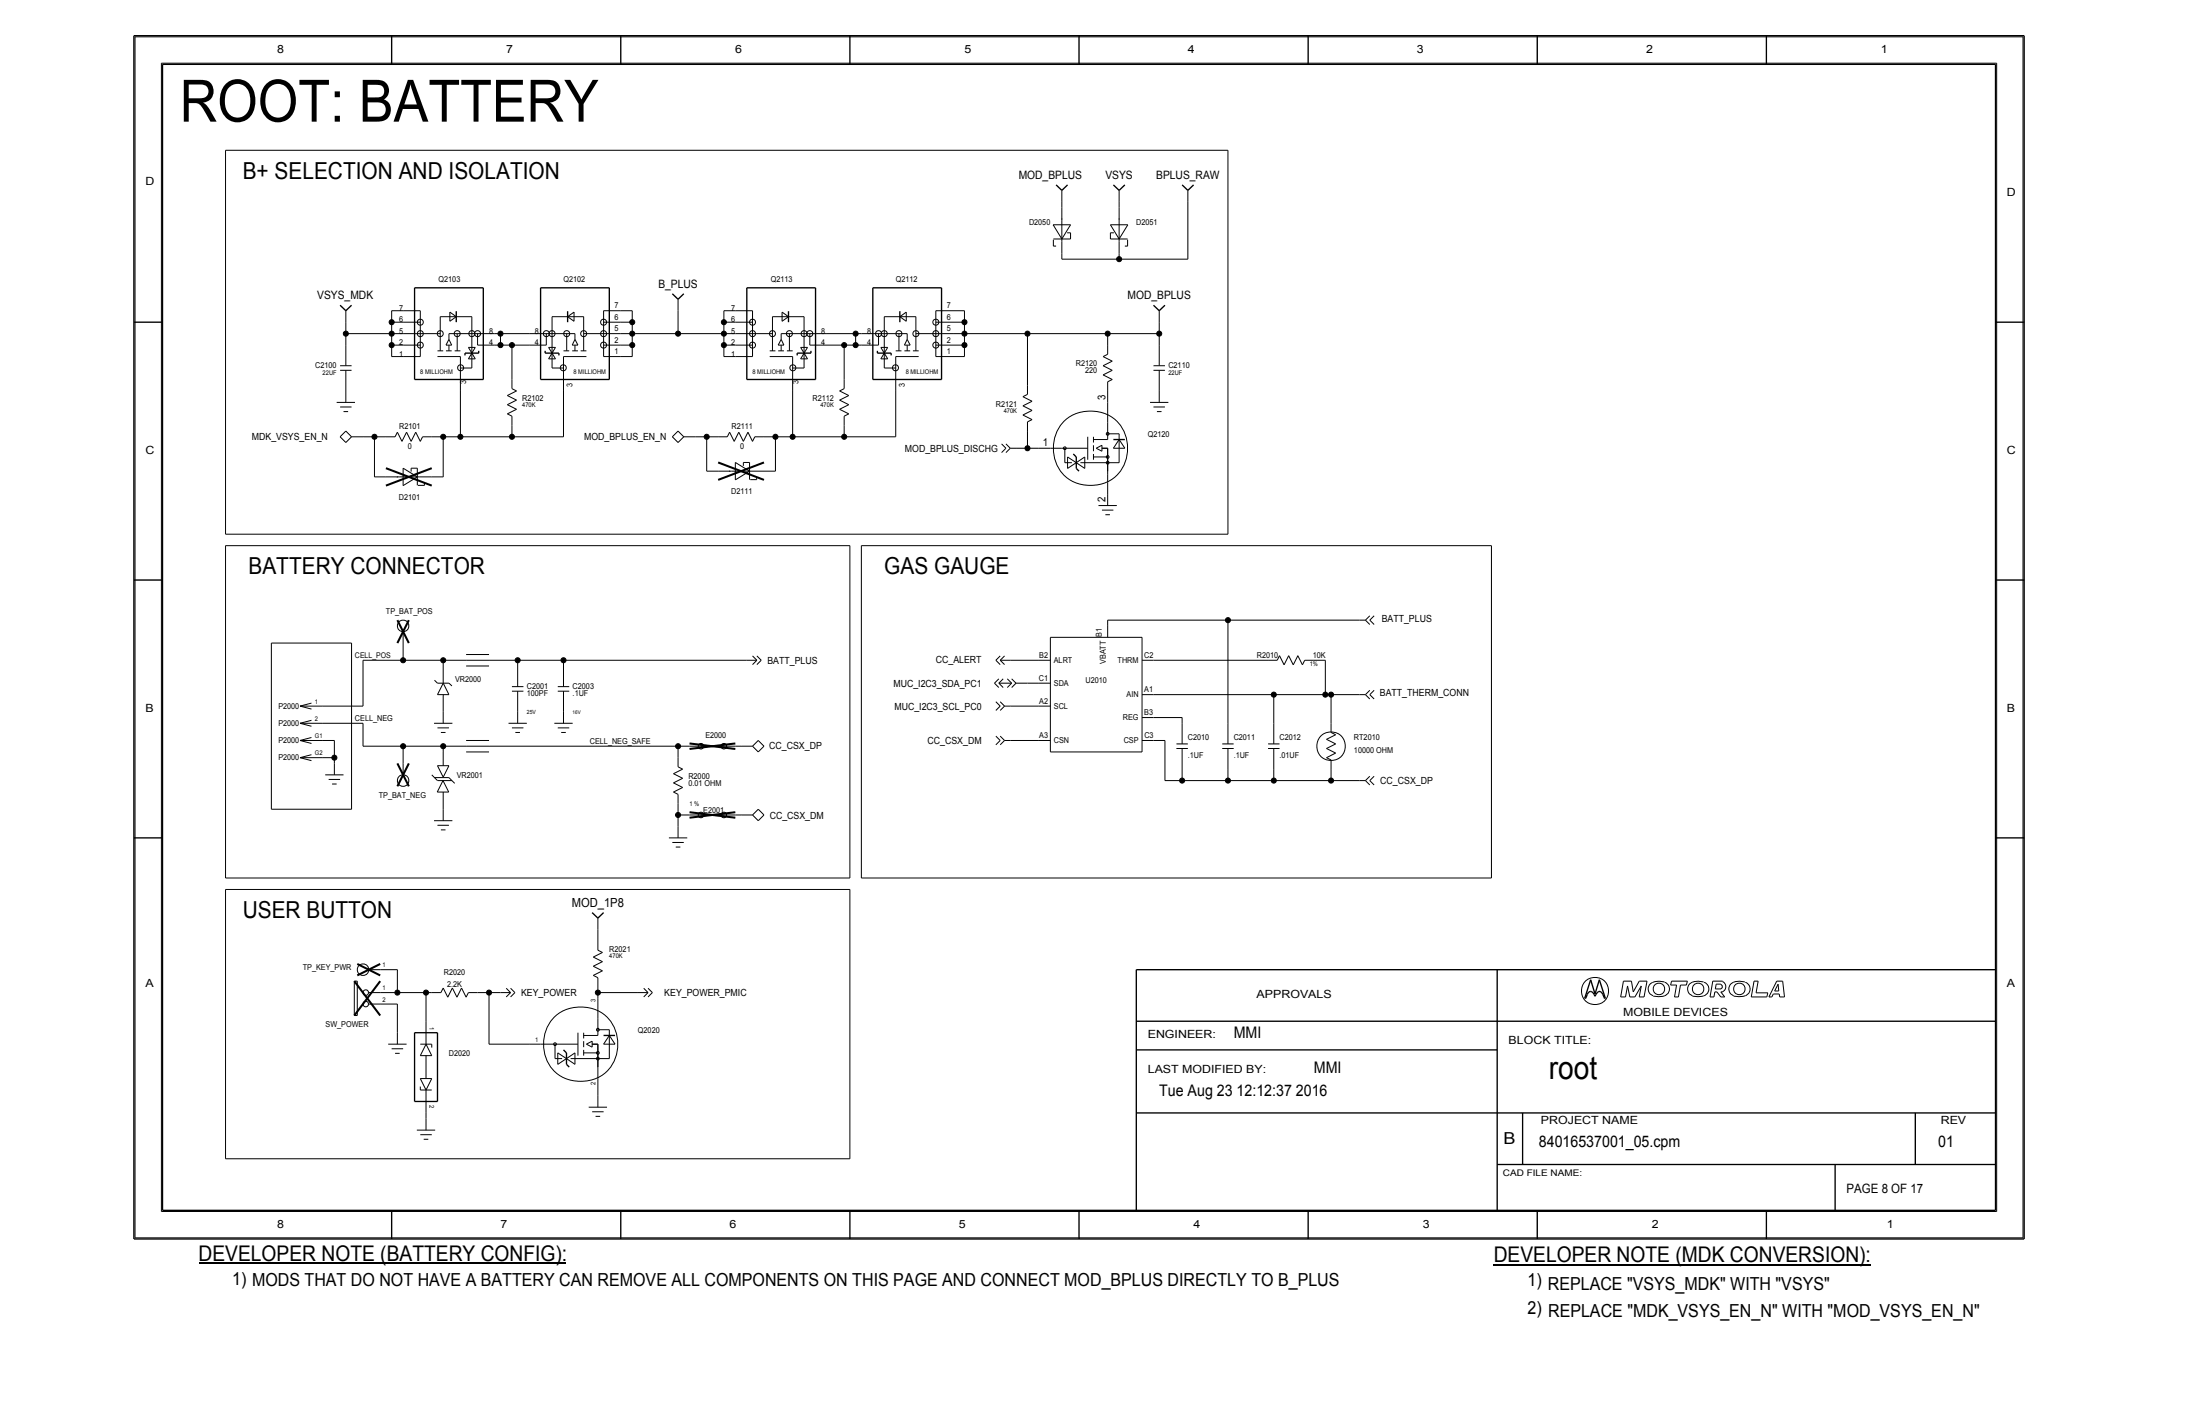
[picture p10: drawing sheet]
<svg xmlns="http://www.w3.org/2000/svg" width="432mm" height="279mm" viewBox="0 0 432 279" stroke-linecap="round" stroke-linejoin="round" font-family="sans-serif">
<path d="M39.2 247.9h72M293.2 248.3h74" fill="none" stroke="#000" stroke-width=".31"/>
<g fill="none" stroke="#000" stroke-width=".2">
<path d="M26.5 7.2h370.6zM26.5 7.2v235.7zM31.7 12.4v225.3zM31.7 12.4h360.2zM391.9 12.4v225.3zM397.1 7.2v235.7zM44.3 29.5v75.3zM44.3 29.5h196.7zM208.4 39.6v1.1zM208.4 37.4v2.2zM219.7 39.6v1.1zM219.7 37.4v2.2z"/>
<path d="M233.1 39.6v11.2zM233.1 37.4v2.2zM241 29.5v75.3zM133.1 58.7v2.3zM206.7 44.1l1.7 2.8zM206.7 44.1h3.4zM206.7 46.9h3.4zM206.7 48.3h.6zM206.7 47v1.3zM208.4 50.8h11.3zM208.4 49.7v1.1zM208.4 47.4v2.3z"/>
<path d="M208.4 40.7v2.4zM208.4 46.9v.5zM208.4 42.9v.4zM208.4 43.3v3.6zM209.4 45.7h.7zM210.1 44.1l-1.7 2.8zM210.1 45.7v1.2zM217.9 44.1h3.5zM217.9 46.9h3.4zM217.9 45.7v1.2zM217.9 45.7h.7zM217.9 44.1l1.8 2.8z"/>
<path d="M219.7 50.8h13.4zM219.7 49.7v1.1zM219.7 47.4v2.3zM219.7 40.7v2.4zM219.7 46.9v.5zM219.7 42.9v.4zM219.7 43.3v3.6zM220.8 48.3h.5zM221.3 47v1.3zM221.4 44.1l-1.7 2.8zM66.1 79h3.6zM66.8 72.7h2.2z"/>
<path d="M66.8 79.9h2.2zM66.8 71.8h2.2zM67.9 65.5h9zM67.9 65.5v2.2zM67.9 63.2v2.3zM67.9 61v2.2zM67.9 72.7v4zM67.9 67.7v4.1zM67.9 76.7v2.3zM76.9 67.7h2.2zM76.9 63.2h2.2zM76.9 65.5v2.2z"/>
<path d="M76.9 67.7v2.3zM76.9 70h2.2zM76.9 65.5h2.2zM76.9 63.2v2.3zM76.9 61v2.2zM76.9 61h2.2zM79.1 63.2h3.4zM79.1 61h3.4zM79.1 70h3.4zM79.1 67.7h3.4zM79.1 65.5h7.3zM82.5 61v9z"/>
<path d="M85.9 70h4.5zM85.9 68.8h1.1zM86.4 62.1h6.2zM86.4 62.1v6.7zM87.5 68.8h1.2zM87.5 67.7h1.2zM88.1 66.6l.6 1.1zM88.1 65.5h9zM88.1 66.6l-.6 1.1zM88.1 67.7v1.1zM88.1 65.5v1.1zM88.3 61.2l1.3 .9z"/>
<path d="M88.3 61.2v1.8zM88.3 63l1.3-.9zM89.2 68.8h1.2zM89.7 65.5v3.3zM90.4 76.7v9zM90.4 70v6.7zM90.4 72.2h2.2zM91.9 68.2l1.4 2.2zM91.9 68.2h1.4zM91.9 70.4h1.4zM92.6 62.1v10.1zM93.3 68.2l-1.4 2.2z"/>
<path d="M93.7 67.7h3.4zM93.7 65.5v2.2zM97.1 67.7h1.1zM97.1 65.5h1.1zM98.2 67.7h2.3zM98.2 65.5h5.7zM98.2 65.5v2.2zM99.6 79.4l1.8-.9zM99.6 79.4l1.8 .9zM99.6 77.6l1.8-.9zM99.6 77.6l1.8 .9zM100.5 76.3l.9 .4z"/>
<path d="M100.5 67.7h3.4zM100.5 67.7v6.8zM100.5 74.5v1.8zM103.9 67.7h3.3zM103.9 65.5h8.9zM107.2 65.5v2.2zM107.7 68.2h1.3zM107.7 70.4h1.3zM107.7 68.2l1.3 2.2zM108.4 72.2h2.2zM108.4 62.1v10.1zM108.4 62.1h6.2z"/>
<path d="M109 68.2l-1.3 2.2zM110.6 70h4.5zM110.6 68.8h1.1zM110.6 76.7v9zM110.6 70v6.7zM111.2 65.5v3.3zM111.4 62.1l1.3-.9zM111.4 62.1l1.3 .9zM112.3 68.8h1.1zM112.3 67.7h1.1zM112.7 61.2v1.8zM112.8 66.6l.6 1.1z"/>
<path d="M112.8 67.7v1.1zM112.8 65.5v1.1zM112.8 66.6l-.5 1.1zM114 68.8h1.1zM114.6 65.5h7.2zM114.6 62.1v6.7zM118.5 70h3.3zM118.5 67.7h3.3zM118.5 63.2h3.3zM118.5 61h3.3zM118.5 61v9zM121.8 67.7h2.3z"/>
<path d="M121.8 61h2.3zM121.8 70h2.3zM121.8 65.5h2.3zM121.8 63.2h2.3zM124.1 63.2v2.3zM124.1 65.5v2.2zM124.1 67.7v2.3zM124.1 61v2.2zM124.1 65.5h9zM133.1 61v4.5zM133.1 65.5h9zM142.1 63.2h2.2z"/>
<path d="M142.1 65.5h2.2zM142.1 63.2v2.3zM142.1 65.5v2.2zM142.1 67.7h2.2zM142.1 67.7v2.3zM142.1 61v2.2zM142.1 61h2.2zM142.1 70h2.2zM144.3 63.2h3.4zM144.3 61h3.4zM144.3 70h3.4zM144.3 67.7h3.4z"/>
<path d="M144.3 65.5h7.3zM147.7 61v9zM151.1 70h4.5zM151.1 68.8h1.1zM151.6 62.1h6.2zM151.6 62.1v6.7zM152.7 68.8h1.2zM152.7 67.7h1.2zM153.3 66.6l.6 1.1zM153.3 65.5h9zM153.3 66.6l-.6 1.1zM153.3 67.7v1.1z"/>
<path d="M153.3 65.5v1.1zM153.5 61.2l1.3 .9zM153.5 61.2v1.8zM153.5 63l1.3-.9zM154.4 68.8h1.2zM154.9 65.5v3.3zM155.6 76.7v9zM155.6 70v6.7zM155.6 72.2h2.2zM157.1 68.2l1.4 2.2zM157.1 68.2h1.4zM157.1 70.4h1.4z"/>
<path d="M157.8 62.1v10.1zM158.5 68.2l-1.4 2.2zM158.9 67.7h3.4zM158.9 65.5v2.2zM162.3 67.7h3.4zM162.3 65.5h5.6zM164.8 78.5l1.8-.9zM164.8 76.7l.9-.4zM164.8 78.5l1.8 .9zM164.8 76.7l1.8 .9zM165.7 67.7h2.2zM165.7 67.7v6.8z"/>
<path d="M165.7 74.5v1.8zM167.9 67.7h1.2zM167.9 65.5v2.2zM167.9 65.5h1.2zM169.1 67.7h3.3zM169.1 65.5h9zM172.4 65.5v2.2zM172.9 68.2h1.3zM172.9 70.4h1.3zM172.9 68.2l1.3 2.2zM173.6 72.2h2.2zM173.6 62.1v10.1z"/>
<path d="M173.6 62.1h6.2zM174.2 68.2l-1.3 2.2zM175.8 70h4.5zM175.8 68.8h1.1zM175.8 76.7v9zM175.8 70v6.7zM176.4 65.5v3.3zM176.6 62.1l1.3-.9zM176.6 62.1l1.3 .9zM177.5 68.8h1.1zM177.5 67.7h1.1zM177.9 61.2v1.8z"/>
<path d="M178.1 66.6l.5 1.1zM178.1 67.7v1.1zM178.1 65.5v1.1zM178.1 66.6l-.6 1.1zM179.2 68.8h1.1zM179.8 65.5h7.2zM179.8 62.1v6.7zM183.7 70h3.3zM183.7 67.7h3.3zM183.7 63.2h3.3zM183.7 61h3.3zM183.7 61v9z"/>
<path d="M187 63.2h2.3zM187 61h2.3zM187 70h2.3zM187 65.5h2.3zM187 67.7h2.3zM189.3 65.5h12.4zM189.3 63.2v2.3zM189.3 65.5v2.2zM189.3 67.7v2.3zM189.3 61v2.2zM200.8 79.6l1.8-.9zM200.8 77.8l.9-.4z"/>
<path d="M200.8 79.6l1.8 .9zM200.8 77.8l1.8 .9zM201.7 65.5h15.7zM201.7 65.5v10.1zM201.7 75.6v1.8zM216.5 71.8l1.8 .9zM216.5 73.6l1.8-.9zM216.5 70l1.8 .9zM216.5 71.8l1.8-.9zM216.5 73.6l1.8 .9zM216.5 70l.9-.5zM217.4 74.9l.9-.4z"/>
<path d="M217.4 65.5h10.1zM217.4 65.5v2.2zM217.4 76.7v2.3zM217.4 67.7v1.8zM217.4 74.9v1.8zM217.4 79v2.2zM225.7 79h3.6zM226.4 79.9h2.2zM226.4 71.8h2.2zM226.4 72.7h2.2zM227.5 65.5v2.2zM227.5 63.2v2.3z"/>
<path d="M227.5 61v2.2zM227.5 76.7v2.3zM227.5 72.7v4zM227.5 67.7v4.1zM66.8 85.7l1.1 1.1zM67.4 80.8h.9zM67.9 84.6l1.1 1.1zM67.9 84.6l-1.1 1.1zM69 85.7h2.3zM69 85.7l-1.1 1.1zM71.3 85.7h2.2zM73.5 85.7h2.2z"/>
<path d="M73.5 85.7v7.9zM73.5 93.6h2.2zM75.7 93.6h2.4zM75.7 85.7h1.8zM77.9 93.6h.5zM78 84.8l.9 1.8zM78 84.8l-.5 .9zM78.4 93.6h3.5zM79.1 91.9l2.8 1.7zM79.1 95.3l2.8-1.7zM79.1 91.9v3.4zM79.8 84.8l-.9 1.8z"/>
<path d="M79.8 84.8l.9 1.8zM80.7 91.9h1.2zM80.7 91.9v.6zM81.6 84.8l.9 1.8zM81.6 84.8l-.9 1.8zM81.9 91.9v3.3zM81.9 93.6h.5zM82 95.2h1.3zM82.4 93.6h2.3zM82.9 85.7h1.8zM82.9 85.7l-.4 .9zM83.3 94.7v.5z"/>
<path d="M84.7 85.7h2.3zM84.7 93.6h2.3zM87 85.7h3.4zM87 85.7v7.9zM90.4 85.7h10.1zM99.6 81.2l.9 .5zM99.6 81.2l1.8-.9zM100.5 83.5v2.2zM100.5 81.7v1.8zM100.5 85.7h10.1zM132 85.7l1.1 1.1zM133.1 84.6l1.1 1.1z"/>
<path d="M133.1 84.6l-1.1 1.1zM134.2 85.7h2.3zM134.2 85.7l-1.1 1.1zM136.5 85.7h2.2zM138.7 85.7h2.3zM138.7 85.7v6.7zM138.7 92.4h2.3zM141 92.4h2.3zM141 85.7h1.8zM143.1 92.4h.5zM143.2 84.8l.9 1.8zM143.2 84.8l-.4 .9z"/>
<path d="M143.6 92.4h3.5zM144.3 90.7l2.8 1.7zM144.3 94.2l2.8-1.8zM144.3 90.7v3.5zM145 84.8l-.9 1.8zM145 84.8l.9 1.8zM145.9 90.7h1.2zM145.9 90.7v.7zM146.8 84.8l.9 1.8zM146.8 84.8l-.9 1.8zM147.1 92.4h.5zM147.1 90.7v3.4z"/>
<path d="M147.3 94.1h1.2zM147.6 92.4h2.3zM148.1 85.7h1.8zM148.2 85.7l-.5 .9zM148.5 93.6v.5zM149.9 92.4h2.3zM149.9 85.7h2.3zM152.2 85.7h3.4zM152.2 85.7v6.7zM155.6 85.7h10.1zM164.8 80.3l1.8 .9zM164.8 80.3l1.8-.9z"/>
<path d="M165.7 81.7l.9-.5zM165.7 83.5v2.2zM165.7 81.7v1.8zM165.7 85.7h10.1zM196.6 87.1l.8 .8zM197.4 87.9l-.8 .9zM197.4 87.1l.9 .8zM198.3 87.9l-.9 .9zM198.3 87.9h1.1zM199.4 87.9h2.3zM200.8 81.4l1.8 .9zM200.8 81.4l1.8-.9z"/>
<path d="M201.7 82.8l.9-.5zM201.7 87.9h2.2zM201.7 84.6v3.4zM201.7 82.8v1.8zM203.9 87.9h2.3zM206.2 87.9h2.2zM208.4 87.9h5.1zM208.8 87.8h.4v.3h-.4zM209 90.8h1.4zM209 82.5a7.5 7.5 0 0 1 11.5 1.9 7.3 7.3 0 0 1-4 10.5 7.3 7.3 0 0 1-9.7-5.7 7.6 7.6 0 0 1 2.2-6.7zM209 87.9v2.9zM209.5 91.9l1.7-1.1z"/>
<path d="M209.5 89.7v2.2zM209.5 89.7l1.7 1.1zM211.2 90.8l1.7-1.1zM211.2 90.8l1.7 1.1zM212.1 90.8h5.3zM212.9 89.7v2.2zM213.5 85.7v4.5zM214.6 89.7h2.8zM214.6 86.2h2.8zM214.6 85.7v1.1zM214.6 89.1v1.1zM214.6 87.4v1.1z"/>
<path d="M215.2 88l1.1 .5zM215.2 87.9l1.1-.5zM215.6 99.2h3.6zM216.3 87.9h1.1zM216.3 87.4v1.1zM217.2 84.9h.4v.4h-.4zM217.2 89.5h.4v.3h-.4zM217.2 90.6h.4v.4h-.4zM217.4 90.8h2.3zM217.4 96.9v2.3zM217.4 94.7v2.2zM217.4 82.9v3.3z"/>
<path d="M217.4 93v1.7zM217.4 81.2v1.7zM217.4 87.9v5.1zM217.4 85.1h2.3zM217.4 87.9v4.5zM218.5 87.9h2.3zM219.7 86.2l1.1 1.7zM219.7 85.1v5.7zM219.7 86.2l-1.2 1.7zM227.1 80.8h.9zM44.3 107.1h122.5zM44.3 107.1v65.2z"/>
<path d="M44.3 104.8h196.7zM166.8 107.1v65.2zM169.1 107.1h123.6zM169.1 107.1v65.2zM216.3 100.1h2.2zM217 101h.9zM292.7 107.1v65.2zM53.3 126.2h15.7zM53.3 126.2v32.6zM58.9 138.5h4.5zM58.9 138.5l2.2-.5zM58.9 138.5l2.2 .6z"/>
<path d="M63.4 138.5h7.9zM69 126.2v32.6zM71.3 129.5h7.8zM71.3 129.5v9zM79.1 126.2v3.3zM79.1 123.9v2.3zM79.1 129.5h7.9zM85.3 133.5l.6 .5zM85.9 136.3h2.2zM85.9 134h2.2zM87 129.5h4.5zM87 129.5v1.2z"/>
<path d="M87 139.7v2.2zM87 136.3v3.4zM87 130.7v3.3zM87 134l1.1 2.3zM87 134l-1.1 2.3zM88.1 134l.6 .6zM91.5 129.5h4.5zM91.5 128.4h4.5zM91.5 130.7h4.5zM96 129.5h5.6zM100.5 134.7h2.2zM100.5 135.6h2.2z"/>
<path d="M101.6 129.5h9zM101.6 129.5v1.2zM101.6 135.6v4.1zM101.6 130.7v4zM101.6 139.7v2.2zM109.5 134.7h2.2zM109.5 135.6h2.2zM110.6 129.5h36zM110.6 129.5v1.2zM110.6 135.6v4.1zM110.6 130.7v4zM110.6 139.7v2.2z"/>
<path d="M146.6 129.5h2zM147.7 128.7l.9 .8zM147.7 130.4l.9-.9zM148.6 130.4l.8-.9zM148.6 128.7l.8 .8zM195.2 134l.8 .9zM195.2 134l.8-.8zM195.5 129.5l.8-.8zM195.5 137.7l.8 .8zM195.5 129.5l.8 .9zM196 134h2.6zM196 134l.9-.8z"/>
<path d="M196 134l.9 .9zM196.3 129.5l.9 .9zM196.3 129.5h2zM196.3 129.5l.9-.8zM196.3 138.5l-.8 .9zM196.3 137.7l.9 .8zM197.2 138.5l-.9 .9zM197.2 138.5h1.1zM197.7 134.9l.9-.9zM197.7 133.2l.9 .8zM198.3 138.5h5.6zM198.3 129.5h5.6z"/>
<path d="M198.6 133.2l.8 .8zM198.6 134.9l.8-.9zM199.4 134h2.3zM201.7 134h2.2zM203.9 138.5h2.3zM203.9 129.5h2.3zM203.9 134h2.3zM206.2 125.1v22.4zM206.2 125.1h18zM217.4 121.7h23.6zM217.4 121.7v1.1zM217.4 122.8v2.3z"/>
<path d="M224.2 136.3h2.2zM224.2 129.5h2.2zM224.2 125.1v22.4zM226.4 136.3h23.6zM226.4 129.5h22.5zM241 121.7h25.9zM241 121.7v20.2zM248.9 129.5h1.8zM250 136.3h10.1zM250 136.3v5.6zM251.1 128.6l.9 1.8zM251.1 128.6l-.4 .9z"/>
<path d="M252.9 128.6l-.9 1.8zM252.9 128.6l.9 1.8zM254.7 128.6l.9 1.8zM254.7 128.6l-.9 1.8zM256.1 129.5h1.8zM256.1 129.5l-.5 .9zM257.9 129.5h2.2zM260.1 129.5v6.8zM260.1 136.3h1.2zM261.3 136.3h5.6zM261.3 136.3v5.6zM266.9 121.7h1.1z"/>
<path d="M266.9 136.3h1.1zM268 121.7l.9 .8zM268 136.3l.9 .8zM268.9 121.7l.8 .8zM268.9 120.8l-.9 .9zM268.9 136.3l.8 .8zM268.9 135.4l-.9 .9zM268.9 136.3l.8-.9zM269.7 120.8l-.8 .9zM53.3 158.8h15.7zM58.9 141.9h4.5zM58.9 145.3h4.5z"/>
<path d="M58.9 148.7h4.5zM58.9 141.9l2.2-.6zM58.9 141.9l2.2 .6zM58.9 145.3l2.2-.6zM58.9 145.3l2.2 .6zM58.9 148.7l2.2-.6zM58.9 148.7l2.2 .5zM63.4 145.3h2.2zM63.4 148.7h2.2zM63.4 141.9h7.9zM63.8 152h3.6zM64.5 152.9h2.3z"/>
<path d="M65.2 153.8h.9zM65.6 145.3v3.4zM65.6 148.7v1.1zM65.6 149.8v2.2zM71.3 146.4h7.8zM71.3 141.9v4.5zM79.1 146.4h7.9zM79.1 146.4v3.4zM79.1 149.8v2.2zM84.7 152l1.2 1.2zM85.2 141.9h3.6zM85.3 152.6h2.8z"/>
<path d="M85.8 155.4h2.3zM85.9 142.8h2.2zM85.9 150.2h2.2zM85.9 153.2h2.8zM85.9 150.2l1.1 2.3zM86.5 143.7h.9zM86.9 153.2l1.2 2.2zM86.9 153.2l-1.1 2.2zM87 146.4h4.5zM87 146.4v1.1zM87 158.8v2.2zM87 155.4v3.4z"/>
<path d="M87 147.5v2.7zM88.1 152.6l1.1 1.1zM88.1 150.2l-1.1 2.3zM91.5 146.4h4.5zM91.5 145.3h4.5zM91.5 147.5h4.5zM96 146.4h37.1zM99.8 141.9h3.6zM100.5 142.8h2.2zM101.2 143.7h.9zM108.8 141.9h3.6zM109.5 142.8h2.2z"/>
<path d="M110.1 143.7h.9zM132.2 151.8l1.8 .9zM132.2 155.4l1.8-.9zM132.2 153.6l1.8-.9zM132.2 153.6l1.8 .9zM132.2 151.8l1.8-.9zM132.2 155.4l.9 .5zM133.1 150.5l.9 .4zM133.1 159.9h2.2zM133.1 157.7v2.2zM133.1 159.9v2.3zM133.1 146.4h2.2z"/>
<path d="M133.1 146.4v2.3zM133.1 148.7v1.8zM133.1 155.9v1.8zM135.3 146.4h2.3zM135.3 159.9h2.3zM142.1 146.4h2.2zM142.1 159.9h2.2zM144.3 159.9h1.2zM144.3 146.4h1.2zM145.5 146.4h2.2zM145.5 159.9h2.2zM147.7 146.4l1.1 1.1z"/>
<path d="M147.7 146.4l1.1-1.1zM147.7 159.9l1.1 1.1zM147.7 159.9l1.1-1.1zM148.8 145.3l1.1 1.1zM148.8 158.8l1.1 1.1zM149.9 146.4l-1.1 1.1zM149.9 159.9l-1.1 1.1zM195.5 144.4l.8 .9zM196.3 145.3l-.8 .8zM196.3 144.4l.9 .9zM197.2 145.3l-.9 .8zM197.2 145.3h1.1z"/>
<path d="M198.3 145.3h5.6zM203.9 145.3h2.3zM206.2 147.5h18zM224.2 140.8h2.2zM224.2 145.3h2.2zM226.4 145.3h2.2zM226.4 140.8h5.6zM228.6 153.2h3.4zM228.6 145.3v7.9zM230.9 146h2.2zM230.9 146.9h2.2zM232 140.8v1.1z"/>
<path d="M232 150.9v2.3zM232 146.9v4zM232 141.9v4.1zM232 153.2h9zM239.9 146h2.2zM239.9 146.9h2.2zM241 153.2h9zM241 150.9v2.3zM241 146.9v4zM241 141.9v4.1zM248.9 146h2.2zM248.9 146.9h2.2z"/>
<path d="M250 153.2h11.3zM250 150.9v2.3zM250 146.9v4zM250 141.9v4.1zM260.4 145.1l1.8 .9zM260.4 146.9l1.8 .9zM260.4 148.7l.9 .4zM260.4 145.1l1.8-.9zM260.4 146.9l1.8-.9zM260.4 148.7l1.8-.9zM261.3 150.9v2.3zM261.3 141.9v1.8z"/>
<path d="M261.3 149.1v1.8zM261.3 143.7l.9 .5zM261.3 153.2h5.6zM266.9 153.2h1.1zM268 153.2l.9 .8zM268.9 153.2l.8 .8zM268.9 152.3l-.9 .9zM268.9 153.2l.8-.9zM44.3 172.3h122.5zM44.3 174.5h122.5zM44.3 174.5v52.9zM85.2 161h3.6z"/>
<path d="M85.9 161.9h2.2zM86.5 162.8h.9zM131.3 164.4h3.6zM132 165.3h2.2zM132.6 166.2h.9zM133.1 162.2v2.2zM166.8 174.5v52.9zM169.1 172.3h123.6zM69.5 192.5h.6zM69.5 192.5v6.8zM69.5 199.3h.6zM70.1 192.5v6.8z"/>
<path d="M72.4 190.3h2.2zM72.4 197h2.2zM72.4 194.8h2.2zM74.6 190.3h3.4zM74.6 197h3.4zM74.6 194.8h3.4zM78 197v5.6zM78 194.8h5.6zM78 190.3v4.5zM83.6 194.8h1.1zM83.6 194.8v5.6zM84.7 194.8h1.8z"/>
<path d="M87 193.9l.9 1.8zM87 193.9l-.5 .9zM88.8 193.9l-.9 1.8zM88.8 193.9l.9 1.8zM90.6 193.9l.9 1.8zM90.6 193.9l-.9 1.8zM91.9 194.8h1.8zM91.9 194.8l-.4 .9zM93.7 194.8h2.3zM96 194.8v10.1zM96 194.8h2.2zM98.2 194.8h2z"/>
<path d="M99.4 195.6l.8-.8zM99.4 193.9l.8 .9zM100.2 193.9l.9 .9zM100.2 195.6l.9-.8zM108.9 199.4a7.5 7.5 0 0 1 11.5 2 7.3 7.3 0 0 1-4 10.4 7.3 7.3 0 0 1-9.6-5.7 7.6 7.6 0 0 1 2.1-6.7zM116.4 187.8l1.8 .9zM116.4 191.4l1.8-.9zM116.4 189.6l1.8-.9zM116.4 189.6l1.8 .9zM116.4 187.8l1.8-.9zM116.4 191.4l.9 .4zM117.3 186.4l.9 .5z"/>
<path d="M117.3 182.4v2.2zM117.3 193.6v1.2zM117.3 194.8v1.1zM117.3 180.1v2.3zM117.3 184.6v1.8zM117.3 191.8v1.8zM117.3 195.9v2.2zM117.3 199.8v3.4zM117.3 198.1v1.7zM117.3 194.8h7.9zM125.2 194.8h2zM126.3 195.6l.9-.8z"/>
<path d="M126.3 193.9l.9 .9zM127.2 193.9l.8 .9zM127.2 195.6l.8-.8zM318.1 195.6h.9zM318.6 192.5h1.6zM318.6 192.5l-.5 3.1zM319.4 193.5l-.4 2.1zM319.4 193.5l.5 2.1zM319.9 195.6h1zM320.2 192.5l.4 2.1zM321.7 192.5l-1.1 2.1zM321.7 195.6h1z"/>
<path d="M321.7 192.5h1.6zM322.1 193.5l-.4 2.1zM322.1 193.5l-1.2 2.1zM323.3 192.5l-.6 3.1zM324.4 192.7a1.42 1.42 0 0 0-.9 1.4 1.42 1.42 0 0 0 .9 1.3M326.7 192.7l-.1-.1a3.6 3.6 0 0 0-2.2 .1M326.7 192.7a1.44 1.44 0 0 1 .9 1.7 1.44 1.44 0 0 1-1.5 1.1l-1.6-.1M327.9 193.3h1.2zM328.1 192.5h3.1zM328.1 192.5l-.2 .8zM328.7 195.6h.7zM329.1 193.3l-.4 2.3z"/>
<path d="M329.8 193.3l-.4 2.3zM329.8 193.3h1.2zM331.2 192.5l-.2 .8zM334.4 192.7a2.65 2.65 0 0 0-3 .7 1.44 1.44 0 0 0 .8 2M334.4 195.4l-1.2 .1-1-.1M334.5 192.7a1.4 1.4 0 0 1 .9 1.4 1.4 1.4 0 0 1-.9 1.3M335.6 195.6h.8zM336.2 192.5h1.9zM336.2 192.5l-.6 3.1zM336.6 194.6l-.2 1zM336.6 194.6h.4zM336.7 194h1z"/>
<path d="M336.8 193.1h.9zM336.8 193.1l-.1 .9zM337 194.6l.7 1zM337.7 193.2a.44 .44 0 0 1 .3 .4 .44 .44 0 0 1-.3 .4M337.7 194.6l.8 1zM337.7 194.6h.4zM337.7 195.6h.8zM338.1 192.6a1.1 1.1 0 0 1 .6 1 1.1 1.1 0 0 1-.6 1M342.5 192.7a2.65 2.65 0 0 0-3 .7 1.44 1.44 0 0 0 .8 2M342.5 195.4l-1.2 .1-1-.1M342.6 192.7a1.4 1.4 0 0 1 .9 1.4 1.4 1.4 0 0 1-.9 1.3M343.7 195.6h3.1z"/>
<path d="M344.3 192.5h.8zM344.3 192.5l-.6 3.1zM344.7 194.8h2.3zM345.1 192.5l-.4 2.3zM347 194.8l-.2 .8zM347.2 195.6h.6zM348 195l-.2 .6zM348 195h1.2zM348.3 194.4h.8zM348.7 192.5l-1.5 3.1zM348.7 192.5h1.2zM349 193.1l-.7 1.3z"/>
<path d="M349 193.1l.1 1.3zM349.2 195l.1 .6zM349.3 195.6h.9zM349.9 192.5l.3 3.1zM76.2 204.9h3.6zM76.9 205.8h2.2zM77.5 206.7h.9zM78 202.6v2.3zM82.5 207.1h2.2zM82.5 211.6l1.1 2.3zM82.5 204.9h2.2zM82.5 211.6h2.2z"/>
<path d="M82.5 213.9h2.2zM82.5 213.2v.7zM83.6 218.4v1.1zM83.6 213.9v4.5zM83.6 200.4v4.5zM83.6 207.1v4.5zM83.6 204.9l1.1 2.2zM83.6 219.5v2.2zM83.6 204.9l-1.1 2.2zM84.7 204.9v.6zM84.7 211.6l-1.1 2.3zM96 204.9h7.9z"/>
<path d="M103.9 204.9h2.2zM106.1 204.9h2.3zM108.4 204.9h5zM108.7 204.7h.4v.4h-.4zM108.9 207.7h1.4zM108.9 204.9v2.8zM109.5 208.8l1.7-1.1zM109.5 206.6v2.2zM109.5 206.6l1.7 1.1zM111.2 207.7l1.6-1.1zM111.2 207.7l1.6 1.1zM112 207.7h5.3z"/>
<path d="M112.8 206.6v2.2zM113.4 202.6v4.5zM114.6 206.6h2.7zM114.6 203.2h2.7zM114.6 202.6v1.1zM114.6 206v1.1zM114.6 204.3v1.2zM115.1 204.9l1.1 .6zM115.1 204.9l1.1-.6zM115.5 217.2h3.6zM116.2 218.1h2.3zM116.2 204.9h1.1z"/>
<path d="M116.2 204.3v1.2zM116.9 219h.9zM117.1 201.9h.4v.3h-.4zM117.1 206.4h.4v.4h-.4zM117.1 207.5h.4v.4h-.4zM117.3 207.7h2.3zM117.3 213.9v1.1zM117.3 215v2.2zM117.3 211.6v2.3zM117.3 210v1.6zM117.3 204.9v5.1zM117.3 202h2.3z"/>
<path d="M117.3 204.9v4.5zM118.5 204.9h2.2zM119.6 203.2l1.1 1.7zM119.6 202v5.7zM119.6 203.2l-1.1 1.7zM31.7 237.7h360.2zM44.3 227.4h122.5zM81.8 221.7h3.6zM82.5 222.6h2.2zM83.2 223.5h.9zM26.5 242.9h370.6z"/>
<circle cx="82.5" cy="65.5" r=".59"/>
<circle cx="82.5" cy="63.2" r=".59"/>
<circle cx="82.5" cy="67.7" r=".59"/>
<circle cx="86.4" cy="65.5" r=".59"/>
<circle cx="89.7" cy="65.5" r=".59"/>
<circle cx="90.4" cy="72.2" r=".59"/>
<circle cx="92.6" cy="65.5" r=".59"/>
<circle cx="93.7" cy="65.5" r=".59"/>
<circle cx="107.2" cy="65.5" r=".59"/>
<circle cx="108.3" cy="65.5" r=".59"/>
<circle cx="110.6" cy="72.2" r=".59"/>
<circle cx="111.2" cy="65.5" r=".59"/>
<circle cx="114.6" cy="65.5" r=".59"/>
<circle cx="118.5" cy="67.7" r=".59"/>
<circle cx="118.5" cy="65.5" r=".59"/>
<circle cx="118.5" cy="63.2" r=".59"/>
<circle cx="147.7" cy="67.7" r=".59"/>
<circle cx="147.7" cy="65.5" r=".59"/>
<circle cx="147.7" cy="63.2" r=".59"/>
<circle cx="151.6" cy="65.5" r=".59"/>
<circle cx="154.9" cy="65.5" r=".59"/>
<circle cx="155.6" cy="72.2" r=".59"/>
<circle cx="157.8" cy="65.5" r=".59"/>
<circle cx="158.9" cy="65.5" r=".59"/>
<circle cx="172.4" cy="65.5" r=".59"/>
<circle cx="173.6" cy="65.5" r=".59"/>
<circle cx="175.8" cy="72.2" r=".59"/>
<circle cx="176.4" cy="65.5" r=".59"/>
<circle cx="179.8" cy="65.5" r=".59"/>
<circle cx="183.7" cy="63.2" r=".59"/>
<circle cx="183.7" cy="67.7" r=".59"/>
<circle cx="183.7" cy="65.5" r=".59"/>
<circle cx="79.1" cy="122.8" r="1.13"/>
<circle cx="79.1" cy="153.2" r="1.13"/>
<circle cx="137.6" cy="159.9" r=".54"/>
<circle cx="137.6" cy="146.4" r=".54"/>
<circle cx="142.1" cy="146.4" r=".54"/>
<circle cx="142.1" cy="159.9" r=".54"/>
<circle cx="261.2" cy="146.4" r="2.81"/>
<circle cx="71.2" cy="190.3" r="1.13"/>
<circle cx="71.8" cy="197" r=".54"/>
<circle cx="71.8" cy="194.8" r=".54"/>
<circle cx="313" cy="194.5" r="2.67"/>
<circle cx="325.6" cy="194" r="1.13"/>
<circle cx="333.3" cy="194" r="1.13"/>
<circle cx="341.4" cy="194" r="1.13"/>
</g>
<g fill="#000" stroke="#000" stroke-width=".2">
<circle cx="219.7" cy="50.8" r=".49"/>
<circle cx="67.9" cy="65.5" r=".49"/>
<circle cx="76.9" cy="67.7" r=".49"/>
<circle cx="76.9" cy="63.2" r=".49"/>
<circle cx="76.9" cy="65.5" r=".49"/>
<circle cx="98.2" cy="65.5" r=".49"/>
<circle cx="98.2" cy="67.7" r=".49"/>
<circle cx="100.5" cy="67.7" r=".49"/>
<circle cx="124.1" cy="63.2" r=".49"/>
<circle cx="124.1" cy="65.5" r=".49"/>
<circle cx="124.1" cy="67.7" r=".49"/>
<circle cx="133.1" cy="65.5" r=".49"/>
<circle cx="142.1" cy="67.7" r=".49"/>
<circle cx="142.1" cy="65.5" r=".49"/>
<circle cx="142.1" cy="63.2" r=".49"/>
<circle cx="165.7" cy="67.7" r=".49"/>
<circle cx="167.9" cy="65.5" r=".49"/>
<circle cx="167.9" cy="67.7" r=".49"/>
<circle cx="189.3" cy="63.2" r=".49"/>
<circle cx="189.3" cy="65.5" r=".49"/>
<circle cx="189.3" cy="67.7" r=".49"/>
<circle cx="201.7" cy="65.5" r=".49"/>
<circle cx="217.4" cy="65.5" r=".49"/>
<circle cx="227.5" cy="65.5" r=".49"/>
<circle cx="73.5" cy="85.7" r=".49"/>
<circle cx="87" cy="85.7" r=".49"/>
<circle cx="90.4" cy="85.7" r=".49"/>
<circle cx="100.5" cy="85.7" r=".49"/>
<circle cx="138.7" cy="85.7" r=".49"/>
<circle cx="152.2" cy="85.7" r=".49"/>
<circle cx="155.6" cy="85.7" r=".49"/>
<circle cx="165.7" cy="85.7" r=".49"/>
<circle cx="201.7" cy="87.9" r=".49"/>
<circle cx="79.1" cy="129.5" r=".49"/>
<circle cx="87" cy="129.5" r=".49"/>
<circle cx="101.6" cy="129.5" r=".49"/>
<circle cx="110.6" cy="129.5" r=".49"/>
<circle cx="241" cy="121.7" r=".49"/>
<circle cx="250" cy="136.3" r=".49"/>
<circle cx="260.1" cy="136.3" r=".49"/>
<circle cx="261.3" cy="136.3" r=".49"/>
<circle cx="65.6" cy="148.7" r=".49"/>
<circle cx="79.1" cy="146.4" r=".49"/>
<circle cx="87" cy="146.4" r=".49"/>
<circle cx="133.1" cy="146.4" r=".49"/>
<circle cx="133.1" cy="159.9" r=".49"/>
<circle cx="232" cy="153.2" r=".49"/>
<circle cx="241" cy="153.2" r=".49"/>
<circle cx="250" cy="153.2" r=".49"/>
<circle cx="261.3" cy="153.2" r=".49"/>
<circle cx="78" cy="194.8" r=".49"/>
<circle cx="83.6" cy="194.8" r=".49"/>
<circle cx="96" cy="194.8" r=".49"/>
<circle cx="117.3" cy="194.8" r=".49"/>
</g>
<g fill="none" stroke="#000" stroke-width=".27">
<path d="M26.3 7v236.1zM26.3 7h371zM31.9 12.6v224.9zM31.9 12.6h359.8zM76.9 7v5.6zM121.8 7v5.6zM166.8 7v5.6zM211.8 7v5.6zM256.8 7v5.6zM301.7 7v5.6zM346.7 7v5.6zM391.7 12.6v224.9z"/>
<path d="M397.3 7v236.1zM207.3 36.3l1.1 1.1zM208.4 37.4l1.1-1.1zM218.5 36.3l1.2 1.1zM219.7 37.4l1.1-1.1zM232 36.3l1.1 1.1zM233.1 37.4l1.2-1.1zM66.8 59.9l1.1 1.1zM81.4 56.5v18zM81.4 56.5h13.5zM94.9 56.5v18zM106.1 56.5h13.5z"/>
<path d="M106.1 56.5v18zM119.6 56.5v18zM132 57.6l1.1 1.1zM133.1 58.7l1.1-1.1zM146.6 56.5v18zM146.6 56.5h13.5zM160.1 56.5v18zM171.3 56.5h13.5zM171.3 56.5v18zM184.8 56.5v18zM226.4 59.9l1.1 1.1zM26.3 63.2h5.6z"/>
<path d="M67.9 61l1.1-1.1zM81.4 74.5h13.5zM89.6 61.1v2.1zM91.3 69.3v.4zM91.3 69.3h2.7zM94 68.8v.5zM106.1 74.5h13.5zM107 69.3h2.7zM107 68.8v.5zM109.7 69.3v.4zM111.4 61.1v2.1zM146.6 74.5h13.5z"/>
<path d="M154.8 61.1v2.1zM156.5 69.3v.4zM156.5 69.3h2.7zM159.2 68.8v.5zM171.3 74.5h13.5zM172.2 69.3h2.7zM172.2 68.8v.5zM174.9 69.3v.4zM176.6 61.1v2.1zM227.5 61l1.1-1.1zM391.7 63.2h5.6zM210.7 89.1l.5 .6z"/>
<path d="M211.2 91.9l.6 .5zM211.2 89.7v2.2zM218.5 86.2h2.3zM26.3 113.8h5.6zM391.7 113.8h5.6zM137.6 146.4h4.5zM137.6 159.9h4.5zM26.3 164.4h5.6zM116.2 179.1l1.1 1zM391.7 164.4h5.6zM117.3 180.1l1.2-1zM223 190.3v47.2z"/>
<path d="M223 190.3h168.7zM293.9 190.3v47.2zM311 195.9h.2zM311.3 195.6l-.1 .3zM311.5 195.1l-.2 .5zM311.7 194.8l-.2 .3zM311.9 194.6l-.2 .2zM311.9 194.6l.2-.1zM312.1 194.5h.2zM312.2 192.2l-1.2 3.7zM312.2 192.2l.9 2.8zM312.3 194.5l.2 .1z"/>
<path d="M312.5 194.6l.2 .2zM312.7 194.8l.2 .3zM312.9 195.1l.2 .4zM313.2 195.1l-.1 .4zM313.5 194.8l-.3 .3zM313.6 194.6l.2-.1zM313.6 194.6l-.1 .2zM313.8 194.5h.2zM313.9 192.2l1.2 3.7zM313.9 192.2l-.8 2.8zM314 194.5l.2 .1zM314.2 194.6l.2 .2z"/>
<path d="M314.4 194.8l.2 .3zM314.6 195.1l.2 .5zM314.8 195.6l.1 .3zM314.9 195.9h.2zM81.4 202.6h4.5zM81.4 216.1h4.5zM81.4 202.6v13.5zM85.9 202.6v13.5zM110.6 206l.6 .6zM111.2 208.8l.5 .6zM111.2 206.6v2.2zM118.5 203.2h2.2z"/>
<path d="M223 200.4h168.7zM223 218.4h168.7zM223 206h70.9zM298.8 218.4v10.1zM375.9 218.4v10.1zM31.9 237.5h359.8zM76.9 237.5v5.6zM121.8 237.5v5.6zM166.8 237.5v5.6zM211.8 237.5v5.6zM256.8 237.5v5.6zM293.9 228.5h97.8z"/>
<path d="M301.7 237.5v5.6zM346.7 237.5v5.6zM360.2 228.5v9zM26.3 243.1h371z"/>
</g>
<g fill="none" stroke="#000" stroke-width=".4">
<path d="M75.7 95.3l9-3.4zM75.7 91.9l9 3.4zM141 94.2l8.9-3.5zM141 90.7l8.9 3.5zM78 121.7l2.2 4.5zM80.2 121.7l-2.2 4.5zM78 149.8l2.2 4.5zM80.2 149.8l-2.2 4.5zM135.3 147l9-1.1zM135.3 145.9l9 1.1zM135.3 159.4l9 1zM135.3 160.4l9-1z"/>
<path d="M69.5 192.5l5.1 6.8zM70.1 191.4l4.5-2.3zM70.1 189.1l4.5 2.3zM74.6 192.5l-5.1 6.8z"/>
</g>
<text font-size="11.4" x="35.3" y="23.9">ROOT: BATTERY</text>
<text font-size="6.2" x="304" y="211.6">root</text>
<g font-size="4.6">
<text x="47.6" y="35.1">B+ SELECTION AND ISOLATION</text>
<text x="48.8" y="112.7">BATTERY CONNECTOR</text>
<text x="173.6" y="112.7">GAS GAUGE</text>
<text x="47.6" y="180.1">USER BUTTON</text>
</g>
<g font-size="4.2">
<text x="39" y="247.4">DEVELOPER NOTE (BATTERY CONFIG):</text>
<text x="293.2" y="247.7">DEVELOPER NOTE (MDK CONVERSION):</text>
</g>
<g font-size="3.5">
<text x="45.6" y="252.1">1) MODS THAT DO NOT HAVE A BATTERY CAN REMOVE ALL COMPONENTS ON THIS PAGE AND CONNECT MOD_BPLUS DIRECTLY TO B_PLUS</text>
<text x="299.8" y="252.4">1) REPLACE &quot;VSYS_MDK&quot; WITH &quot;VSYS&quot;</text>
<text x="299.8" y="257.8">2) REPLACE &quot;MDK_VSYS_EN_N&quot; WITH &quot;MOD_VSYS_EN_N&quot;</text>
</g>
<text font-size="3.2" x="295.1" y="224.5">B</text>
<g font-size="3.1">
<text x="242.1" y="203.8">MMI</text>
<text x="227.5" y="215">Tue Aug 23 12:12:37 2016</text>
<text x="257.9" y="210.5">MMI</text>
<text x="302" y="225">84016537001_05.cpm</text>
<text x="380.4" y="225.1">01</text>
</g>
<g font-size="2.5">
<text x="112.2" y="177.9">MOD_1P8</text>
<text x="362.4" y="234.1">PAGE 8 OF 17</text>
</g>
<g font-size="2.3">
<text x="199.9" y="35.1">MOD_BPLUS</text>
<text x="217" y="35.1">VSYS</text>
<text x="226.9" y="35.1">BPLUS_RAW</text>
<text x="62.3" y="58.7">VSYS_MDK</text>
<text x="129.2" y="56.5">B_PLUS</text>
<text x="221.3" y="58.7">MOD_BPLUS</text>
</g>
<g font-size="2.2">
<text x="54.4" y="10.4">8</text>
<text x="99.4" y="10.4">7</text>
<text x="144.3" y="10.4">6</text>
<text x="189.3" y="10.4">5</text>
<text x="233.1" y="10.4">4</text>
<text x="278.1" y="10.4">3</text>
<text x="323.1" y="10.4">2</text>
<text x="369.2" y="10.4">1</text>
<text x="28.5" y="36.2">D</text>
<text x="393.9" y="38.5">D</text>
<text x="28.5" y="89.1">C</text>
<text x="393.9" y="89.1">C</text>
<text x="28.5" y="139.7">B</text>
<text x="393.9" y="139.7">B</text>
<text x="28.5" y="193.6">A</text>
<text x="246.6" y="195.9">APPROVALS</text>
<text x="393.9" y="193.6">A</text>
<text x="225.3" y="203.7">ENGINEER:</text>
<text x="318.6" y="199.3">MOBILE DEVICES</text>
<text x="296.1" y="204.9">BLOCK TITLE:</text>
<text x="225.3" y="210.5">LAST MODIFIED BY:</text>
<text x="302.4" y="220.5">PROJECT NAME</text>
<text x="380.9" y="220.6">REV</text>
<text x="54.4" y="240.9">8</text>
<text x="98.2" y="240.9">7</text>
<text x="143.2" y="240.9">6</text>
<text x="188.2" y="240.9">5</text>
<text x="234.3" y="240.9">4</text>
<text x="279.2" y="240.9">3</text>
<text x="324.2" y="240.8">2</text>
<text x="370.3" y="240.8">1</text>
</g>
<g font-size="2.1">
<text x="217" y="78.5" transform="rotate(-90 217 78.5)">3</text>
<text x="204.7" y="87.5">1</text>
<text x="217" y="98.4" transform="rotate(-90 217 98.4)">2</text>
</g>
<g font-size="1.9">
<text x="49.4" y="86.4">MDK_VSYS_EN_N</text>
<text x="114.6" y="86.4">MOD_BPLUS_EN_N</text>
<text x="177.6" y="88.6">MOD_BPLUS_DISCHG</text>
<text x="271.2" y="122.1">BATT_PLUS</text>
<text x="150.6" y="130.2">BATT_PLUS</text>
<text x="183.7" y="130.2">CC_ALERT</text>
<text x="175.4" y="134.7">MUC_I2C3_SDA_PC1</text>
<text x="270.8" y="136.6">BATT_THERM_CONN</text>
<text x="175.5" y="139.2">MUC_I2C3_SCL_PC0</text>
<text x="151" y="147">CC_CSX_DP</text>
<text x="182.1" y="146">CC_CSX_DM</text>
<text x="270.9" y="153.8">CC_CSX_DP</text>
<text x="151.1" y="160.7">CC_CSX_DM</text>
<text x="102.3" y="195.4">KEY_POWER</text>
<text x="130.4" y="195.4">KEY_POWER_PMIC</text>
</g>
<text font-size="1.8" x="295" y="230.7">CAD FILE NAME:</text>
<g font-size="1.6">
<text x="202" y="44.1">D2050</text>
<text x="223" y="44.1">D2051</text>
<text x="86.1" y="55.3">Q2103</text>
<text x="110.6" y="55.3">Q2102</text>
<text x="151.3" y="55.3">Q2113</text>
<text x="175.8" y="55.3">Q2112</text>
<text x="78.3" y="61">7</text>
<text x="78.3" y="63.2">6</text>
<text x="78.3" y="65.5">5</text>
<text x="96" y="65.5">8</text>
<text x="105" y="65.5">8</text>
<text x="120.6" y="62.8">6</text>
<text x="120.6" y="65">5</text>
<text x="120.6" y="60.5">7</text>
<text x="143.5" y="61">7</text>
<text x="143.5" y="63.2">6</text>
<text x="143.5" y="65.5">5</text>
<text x="161.2" y="65.5">8</text>
<text x="170.2" y="65.5">8</text>
<text x="185.8" y="62.8">6</text>
<text x="185.8" y="65">5</text>
<text x="185.8" y="60.5">7</text>
<text x="78.3" y="67.7">2</text>
<text x="78.3" y="70">1</text>
<text x="96" y="67.7">4</text>
<text x="105" y="67.7">4</text>
<text x="120.6" y="69.5">1</text>
<text x="120.6" y="67.3">2</text>
<text x="143.5" y="67.7">2</text>
<text x="143.5" y="70">1</text>
<text x="161.2" y="67.7">4</text>
<text x="170.2" y="67.7">4</text>
<text x="185.8" y="67.3">2</text>
<text x="185.8" y="69.5">1</text>
<text x="211.2" y="71.9">R2120</text>
<text x="61.9" y="72.2">C2100</text>
<text x="91.5" y="75.3" transform="rotate(-90 91.5 75.3)">3</text>
<text x="112.4" y="75.9" transform="rotate(-90 112.4 75.9)">3</text>
<text x="156.7" y="75.3" transform="rotate(-90 156.7 75.3)">3</text>
<text x="177.6" y="75.9" transform="rotate(-90 177.6 75.9)">3</text>
<text x="213" y="73.2">220</text>
<text x="229.3" y="72.2">C2110</text>
<text x="102.5" y="78.6">R2102</text>
<text x="159.5" y="78.6">R2112</text>
<text x="195.4" y="79.8">R2121</text>
<text x="78.4" y="84.3">R2101</text>
<text x="80.1" y="88">0</text>
<text x="143.6" y="84.3">R2111</text>
<text x="145.3" y="88">0</text>
<text x="225.3" y="85.7">Q2120</text>
<text x="78.3" y="98.1">D2101</text>
<text x="143.5" y="96.9">D2111</text>
<text x="75.7" y="120.6">TP_BAT_POS</text>
<text x="216.3" y="125.1" transform="rotate(-90 216.3 125.1)">B1</text>
<text x="204" y="129.1">B2</text>
<text x="206.8" y="130.1">ALRT</text>
<text x="217" y="130.3" transform="rotate(-90 217 130.3)">VBATT</text>
<text x="219.4" y="130.1">THRM</text>
<text x="224.6" y="129.1">C2</text>
<text x="246.7" y="129.1">R2010</text>
<text x="257.6" y="129.1">10K</text>
<text x="89.3" y="133.8">VR2000</text>
<text x="103.4" y="135.2">C2001</text>
<text x="103.4" y="136.5">100PF</text>
<text x="112.4" y="135.2">C2003</text>
<text x="112.4" y="136.5">.1UF</text>
<text x="203.9" y="133.6">C1</text>
<text x="206.8" y="134.6">SDA</text>
<text x="213.1" y="134">U2010</text>
<text x="221.1" y="136.8">AIN</text>
<text x="224.6" y="135.8">A1</text>
<text x="54.6" y="139.1">P2000</text>
<text x="54.6" y="142.5">P2000</text>
<text x="69.7" y="141.5">CELL_NEG</text>
<text x="204" y="138.1">A2</text>
<text x="206.8" y="139.1">SCL</text>
<text x="220.4" y="141.3">REG</text>
<text x="224.6" y="140.3">B3</text>
<text x="54.6" y="145.8">P2000</text>
<text x="54.6" y="149.2">P2000</text>
<text x="115.8" y="146">CELL_NEG_SAFE</text>
<text x="138.4" y="144.9">E2000</text>
<text x="204" y="144.8">A3</text>
<text x="206.8" y="145.8">CSN</text>
<text x="220.5" y="145.8">CSP</text>
<text x="224.6" y="144.8">C3</text>
<text x="233.1" y="145.3">C2010</text>
<text x="233.1" y="148.7">.1UF</text>
<text x="242.1" y="145.3">C2011</text>
<text x="242.1" y="148.7">.1UF</text>
<text x="251.1" y="148.7">.01UF</text>
<text x="251.1" y="145.3">C2012</text>
<text x="265.7" y="145.3">RT2010</text>
<text x="265.7" y="147.7">10000 OHM</text>
<text x="89.6" y="152.7">VR2001</text>
<text x="135.1" y="152.8">R2000</text>
<text x="135.1" y="154.1">0.01 OHM</text>
<text x="74.4" y="156.5">TP_BAT_NEG</text>
<text x="138" y="159.5">E2001</text>
<text x="59.4" y="190.3">TP_KEY_PWR</text>
<text x="87.1" y="191.4">R2020</text>
<text x="119.6" y="186.9">R2021</text>
<text x="87.8" y="193.6">2.2K</text>
<text x="63.9" y="201.5">SW_POWER</text>
<text x="125.2" y="202.6">Q2020</text>
<text x="88.1" y="207.1">D2020</text>
</g>
<text font-size="1.5" x="69.7" y="129.1">CELL_POS</text>
<g font-size="1.3">
<text x="63.3" y="73.6">22UF</text>
<text x="82.5" y="73.3">8 MILLIOHM</text>
<text x="112.6" y="73.3">8 MILLIOHM</text>
<text x="147.7" y="73.3">8 MILLIOHM</text>
<text x="177.8" y="73.3">8 MILLIOHM</text>
<text x="229.3" y="73.6">22UF</text>
<text x="102.5" y="79.9">470K</text>
<text x="161" y="79.9">470K</text>
<text x="197" y="81.1">470K</text>
<text x="257.1" y="130.7">1%</text>
<text x="61.8" y="138.1">1</text>
<text x="61.8" y="141.5">2</text>
<text x="61.8" y="144.8">G1</text>
<text x="61.8" y="148.2">G2</text>
<text x="135.3" y="158.2">1 %</text>
<text x="75.1" y="189.8">1</text>
<text x="119.6" y="188">470K</text>
<text x="75.1" y="196.6">2</text>
<text x="75.1" y="194.3">1</text>
<text x="116.9" y="196.6" transform="rotate(-90 116.9 196.6)">3</text>
<text x="84.3" y="201.5" transform="rotate(90 84.3 201.5)">1</text>
<text x="105" y="204.4">1</text>
<text x="116.9" y="212.9" transform="rotate(-90 116.9 212.9)">2</text>
<text x="84.3" y="216.8" transform="rotate(90 84.3 216.8)">2</text>
</g>
<text font-size="1.1" x="103.4" y="140.1">25V</text>
<text font-size="1" x="112.4" y="140.1">16V</text>
</svg>
